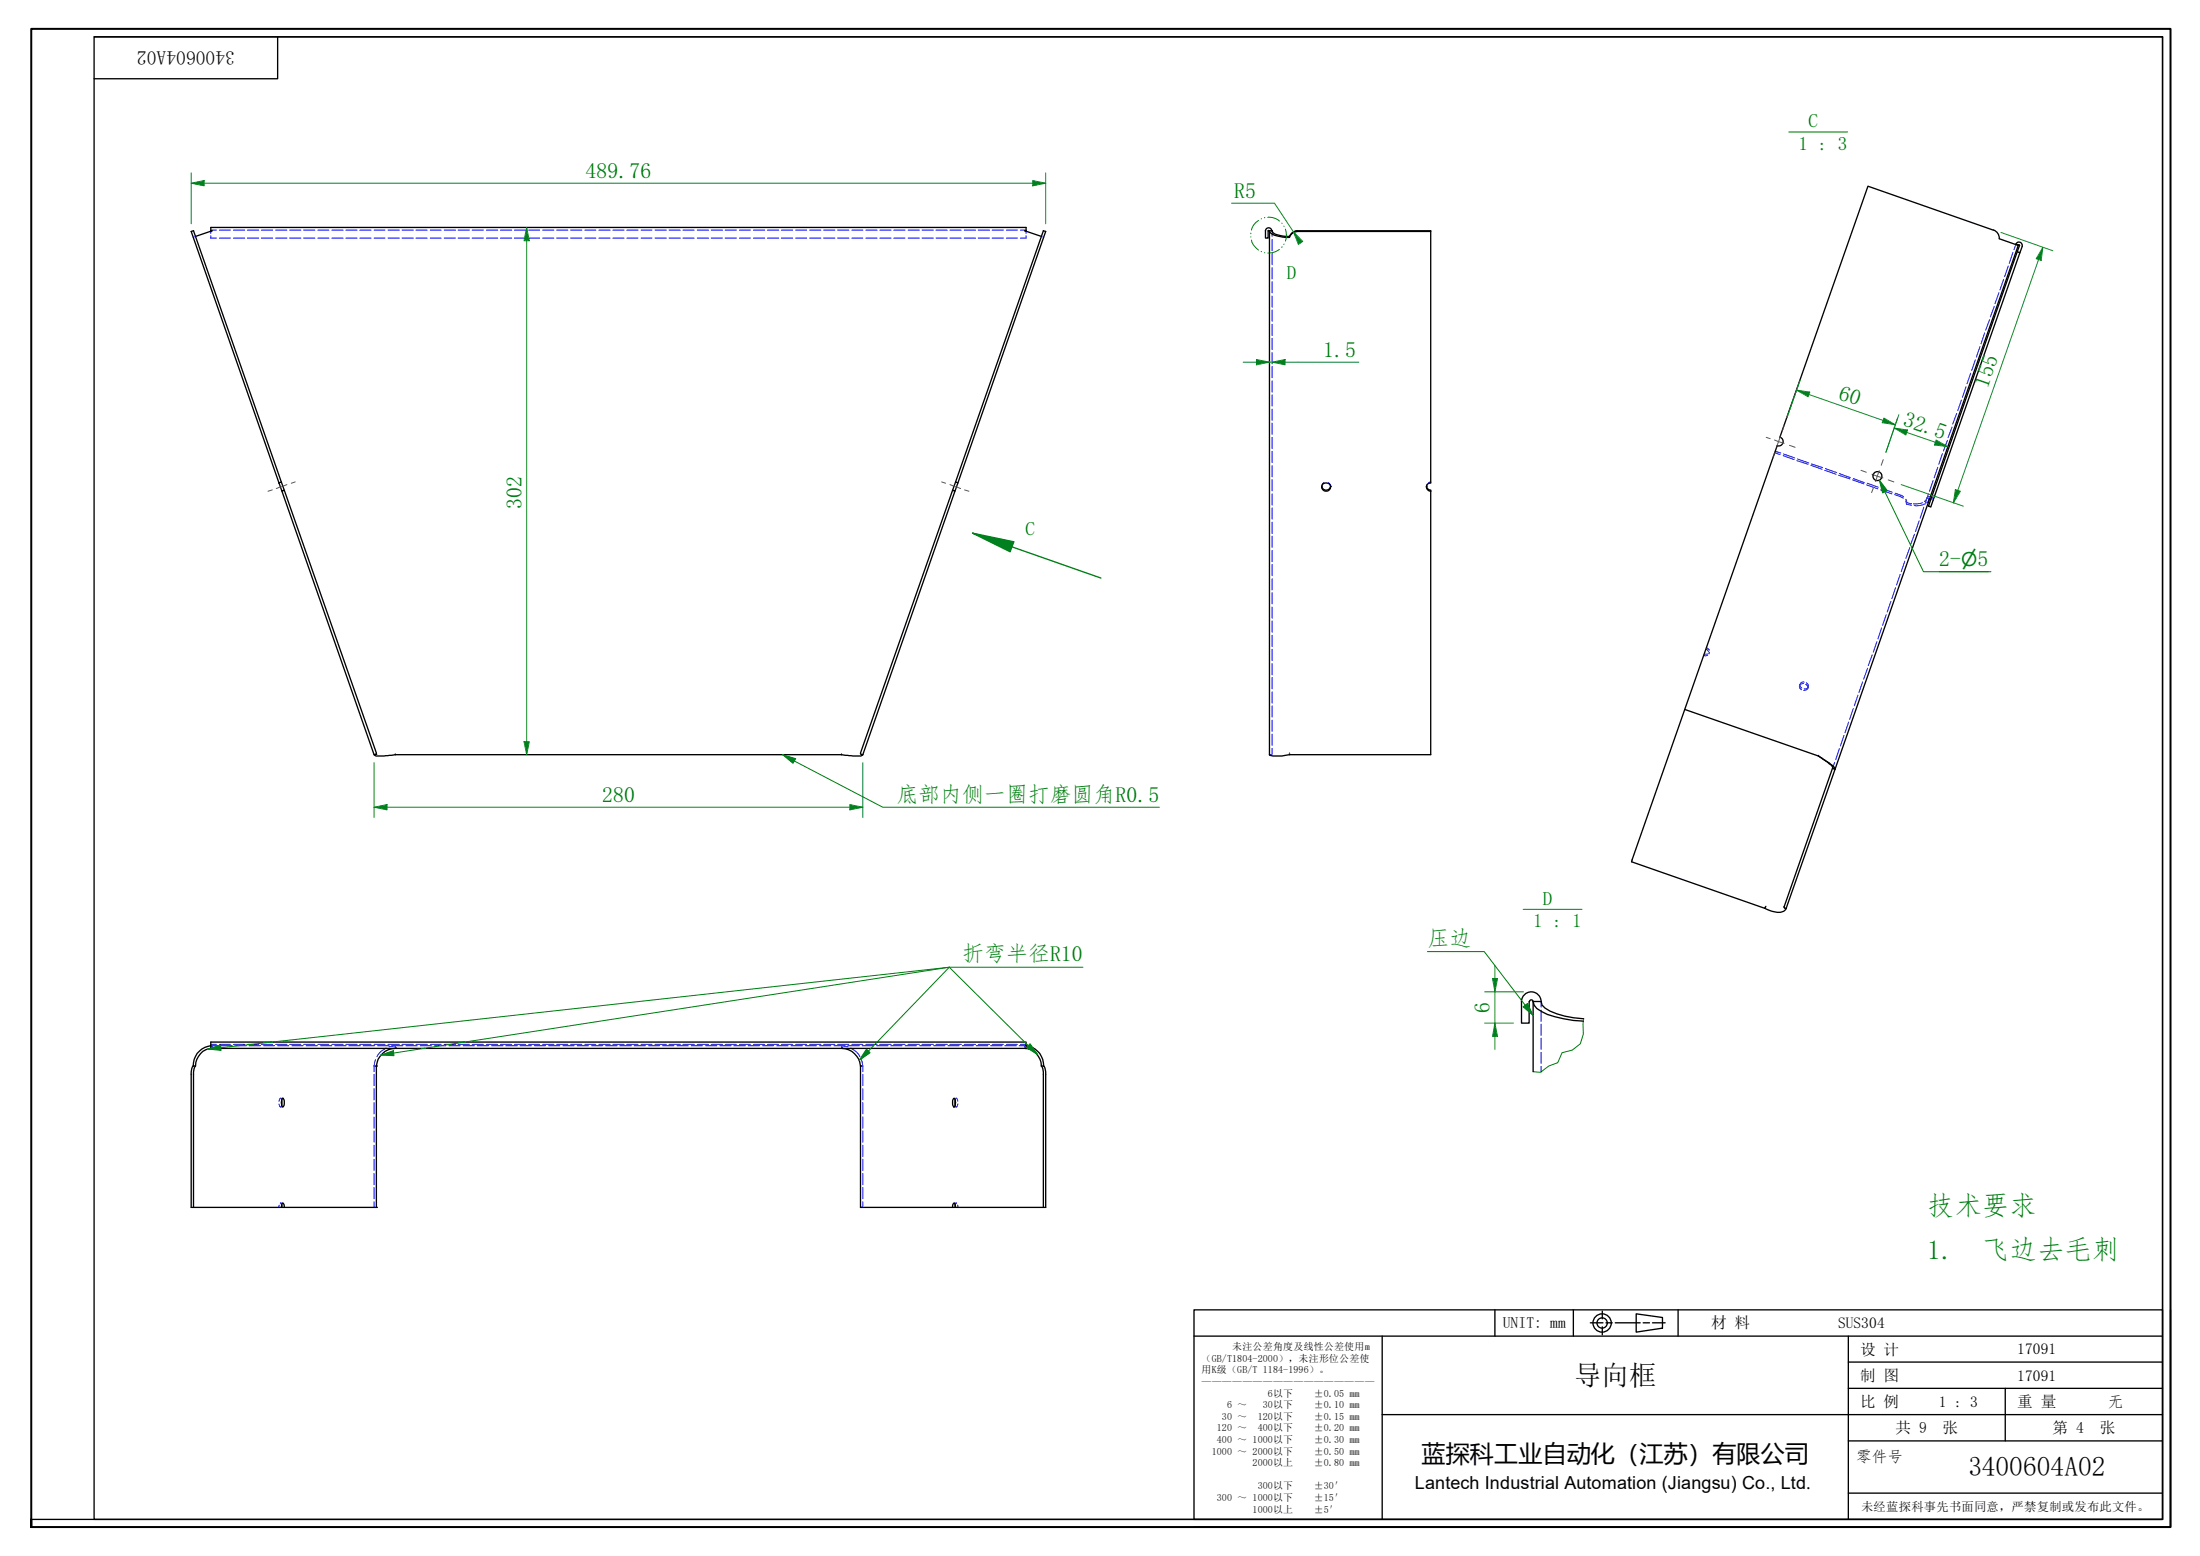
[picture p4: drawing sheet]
<svg xmlns="http://www.w3.org/2000/svg" width="420mm" height="297mm" viewBox="0 0 420 297" stroke-linecap="round" stroke-linejoin="round" font-family="sans-serif">
<g fill="none" stroke="#00f" stroke-width=".19">
<path d="M37 45.3h-.1M37.3 45.1l-.1 .1M40.3 45v.5h1M40.3 44.1v.5M40.3 43.9h1M41.9 45.5h2.1M41.9 43.9h2.1M44.6 45.5h2.1M44.6 43.9h2.1M47.2 45.5h2.2M47.2 43.9h2.2M49.9 45.5h2.2"/>
<path d="M49.9 43.9h2.2M52.6 45.5h2.2M52.6 43.9h2.2M55.3 45.5h2.2M55.3 43.9h2.2M58 45.5h2.1M58 43.9h2.1M60.7 45.5h2.1M60.7 43.9h2.1M63.4 45.5h2.1M63.4 43.9h2.1M66 45.5h2.2"/>
<path d="M66 43.9h2.2M68.7 45.5h2.2M68.7 43.9h2.2M71.4 45.5h2.1M71.4 43.9h2.1M74.1 45.5h2.2M74.1 43.9h2.2M76.8 45.5h2.1M76.8 43.9h2.1M79.4 45.5h2.2M79.4 43.9h2.2M82.2 45.5h2.1"/>
<path d="M82.2 43.9h2.1M84.8 45.5h2.2M84.8 43.9h2.2M87.5 45.5h2.2M87.5 43.9h2.2M90.2 45.5h2.1M90.2 43.9h2.1M92.9 45.5h2.2M92.9 43.9h2.2M95.6 45.5h2.1M95.6 43.9h2.1M98.2 45.5h2.2"/>
<path d="M98.2 43.9h2.2M101 45.5h2.1M101 43.9h2.1M103.6 45.5h2.2M103.6 43.9h2.2M106.3 45.5h2.2M106.3 43.9h2.2M109 45.5h2.1M109 43.9h2.1M111.7 45.5h2.1M111.7 43.9h2.1M114.4 45.5h2.1"/>
<path d="M114.4 43.9h2.1M117 45.5h2.2M117 43.9h2.2M119.7 45.5h2.2M119.7 43.9h2.2M122.4 45.5h2.1M122.4 43.9h2.1M125.1 45.5h2.2M125.1 43.9h2.2M127.8 45.5h2.1M127.8 43.9h2.1M130.4 45.5h2.2"/>
<path d="M130.4 43.9h2.2M133.2 45.5h2.1M133.2 43.9h2.1M135.8 45.5h2.2M135.8 43.9h2.2M138.5 45.5h2.2M138.5 43.9h2.2M141.2 45.5h2.1M141.2 43.9h2.1M143.9 45.5h2.1M143.9 43.9h2.1M146.6 45.5h2.1"/>
<path d="M146.6 43.9h2.1M149.2 45.5h2.2M149.2 43.9h2.2M152 45.5h2.1M152 43.9h2.1M154.6 45.5h2.2M154.6 43.9h2.2M157.3 45.5h2.1M157.3 43.9h2.1M160 45.5h2.1M160 43.9h2.1M162.7 45.5h2.1"/>
<path d="M162.7 43.9h2.1M165.4 45.5h2.1M165.4 43.9h2.1M168 45.5h2.2M168 43.9h2.2M170.7 45.5h2.1M170.7 43.9h2.1M173.4 45.5h2.2M173.4 43.9h2.2M176.1 45.5h2.1M176.1 43.9h2.1M178.8 45.5h2.1"/>
<path d="M178.8 43.9h2.1M181.4 45.5h2.2M181.4 43.9h2.2M184.1 45.5h2.2M184.1 43.9h2.2M186.8 45.5h2.2M186.8 43.9h2.2M189.5 45.5h2.1M189.5 43.9h2.1M192.2 45.5h2.1M192.2 43.9h2.1M194.9 43.9h1.1"/>
<path d="M196 44.1v.5M196 45v.5h-1.1M198.9 45.1l.1 .1M199.2 45.3h.1M243 44.1v1M243 45.7v2.2M243 48.4v2.1M243 51.1v2.2M243 53.8v2.1M243 56.5v2.2M243 59.2v2.1M380.9 58.5l-.8 2"/>
<path d="M381.8 55.9l-.8 2.1M382.7 53.3l-.7 2.1M383.5 50.8l-.7 2M384.4 48.2l-.7 2.1M385 46.7l-.4 1M243 61.9v2.2M243 64.6v2.1M243 67.3v2.2M243 70v2.1M243 72.7v2.2M243 75.4v2.1M243 78.1v2.1"/>
<path d="M373.7 78.9l-.8 2M374.6 76.4l-.7 2M375.5 73.8l-.7 2.1M376.4 71.2l-.7 2.1M377.3 68.7l-.7 2M378.1 66.2l-.7 2M379 63.5l-.7 2.1M380 61l-.8 2M243 80.8v2.1M243 83.5v2.1M243 86.2v2.1M243 88.9v2.1"/>
<path d="M243 91.6v2.1M243 94.3v2.1M243 97v2.1M243 99.7v2.1M252.4 92.8h.1M252.9 92.1l-.3 .2-.2 .6M253.7 92.1l.2 .2 .2 .6M254.1 92.8h.1M272.4 92.8h.1M272.5 92.4l-.1 .5M273.2 92l-.3 .1M338.9 86.4l1.1 .4"/>
<path d="M339 86.2l1.1 .3M340.6 87l2 .7M340.6 86.7l2.2 .7M343.2 87.9l2.1 .7M343.3 87.6l2.1 .8M345.8 88.8l2.2 .8M345.9 88.6l2.2 .7M348.5 89.8l2.1 .7M348.6 89.5l2.2 .7M351.2 90.7l2.1 .7M351.3 90.4l2.1 .8M353.8 91.6l2.2 .8"/>
<path d="M353.9 91.4l2.1 .7M356.5 92.6l2.1 .7M356.6 92.3l2.1 .7M359.2 93.5l2.1 .8M359.3 93.2l2.1 .8M361.8 94.4l1.7 .7M361.9 94.2l1.6 .7M363.9 95.6l.2 .7M364 95.3l.2 .6M364.1 96.3l1 .1M364.1 96.1v.2M364.2 95.9l.9 .2"/>
<path d="M364.2 95.9v.1M366.5 99.4l-.7 2.1M367.2 95.9l-.6 .2-1.2 .1M367.4 96.8l-.7 2.1M367.5 96.3l-.9 .2h-1M368.2 95.1l-.2-.1-.5 .7M368.3 95.2l.2 .1M368.3 94.3l-.7 2M368.4 95.2h.1l-.2 .4-.4 .4M368.5 94.8l-.5 .3 .2 .1M369.1 95l.1 .6M369.2 91.7l-.7 2.1"/>
<path d="M370.1 89.2l-.7 2M371 86.6l-.7 2M371.9 84.1l-.7 2M372.8 81.5l-.8 2.1M243 102.3v2.2M243 105.1v2.1M243 107.7v2.2M243 110.5v2.1M243 113.1v2.2M243 115.9v2.1M243 118.5v2.2M359.3 119.9l-.7 2.1"/>
<path d="M360.2 117.3l-.7 2.1M361.1 114.8l-.7 2M362 112.2l-.7 2.1M362.9 109.7l-.7 2M363.8 107.1l-.7 2M364.7 104.5l-.7 2.1M365.6 102l-.7 2M243 121.3v2.1M243 123.9v2.2M243 126.7v2.1M243 129.3v2.2M243 132.1v2.1"/>
<path d="M243 134.7v2.2M243 137.5v2.1M325.8 123.9l.5 .5M325.9 123.6l.6 .5M326.1 125.1h-.7M326.2 124.8l-.8 .1M326.4 124.7v.1M326.5 124.5v.1M343.7 130.8v.1M343.8 130.6l-.1 .1M344.4 130.5a.6 .6 0 0 0-.6 .2 .6 .6 0 0 0-.1 .7l.3 .3M344.6 130.2a.61 .61 0 0 0-.8 .4 .61 .61 0 0 0 .3 .8"/>
<path d="M344.9 130.7a.61 .61 0 0 1 .3 .7M345 130.4l.4 .5v.2M345.2 131.4l-.1 .2-.6 .2M345.2 131.3v.1M345.4 131.1a.7 .7 0 0 1-.8 .4M345.4 131.1l-.1 .1M353.1 137.8l-.7 2.1M353.9 135.2l-.6 2.1M354.8 132.7l-.7 2M355.7 130.2l-.7 2M356.7 127.6l-.8 2.1M357.6 125l-.8 2"/>
<path d="M358.5 122.5l-.7 2M71.9 143.7h.1M242.4 144.1h.2M242.6 144.1h.2M243 140.1v2.2M243 142.9l-.1 1.1M246.3 144h.1M246.3 144.1h.1M246.3 143.7v.1M246.3 143.9v.1M347.3 144.3h.1M347.3 144.2h.1"/>
<path d="M350.4 145.5l-.4 1M351.3 142.9l-.7 2.1M352.2 140.4l-.7 2M337.2 173h.1M40.3 199.6h.1M40.3 199.4h1M40.4 199.6h1.2M40.5 199.6v.2M41.9 199.4h2.1M42.1 199.6h2.2M44.6 199.4h2.1M44.8 199.6h2.3"/>
<path d="M47.2 199.4h2.2M47.6 199.6h2.2M49.9 199.4h2.2M50.3 199.6h2.2M52.6 199.4h2.2M53 199.6h2.2M55.3 199.4h2.2M55.8 199.6h2.1M58 199.4h2.1M58.5 199.6h2.1M60.7 199.4h2.1M61.2 199.6h2.2"/>
<path d="M63.4 199.4h2.1M63.9 199.6h2.2M66 199.4h2.2M66.6 199.6h2.2M68.7 199.4h2.2M69.3 199.6h2.3M71.4 199.4h2.1M72.1 199.6h2.2M74.1 199.4h2.2M74.8 199.6h2.2M75.5 199.8v-.2l-1.2 .2M75.5 199.9v.1"/>
<path d="M76.8 199.4h2.1M77.5 199.6h2.2M79.4 199.4h2.2M80.3 199.6h2.1M82.2 199.4h2.1M83 199.6h2.2M84.8 199.4h2.2M85.7 199.6h2.2M87.5 199.4h2.2M88.5 199.6h2.1M90.2 199.4h2.1M91.1 199.6h2.2"/>
<path d="M92.9 199.4h2.2M93.9 199.6h2.2M95.6 199.4h2.1M96.6 199.6h2.2M98.2 199.4h2.2M99.3 199.6h2.2M101 199.4h2.1M102 199.6h2.2M103.6 199.4h2.2M104.8 199.6h2.1M106.3 199.4h2.2M107.5 199.6h2.2"/>
<path d="M109 199.4h2.1M110.2 199.6h2.2M111.7 199.4h2.1M113 199.6h2.1M114.4 199.4h2.1M115.6 199.6h2.3M117 199.4h2.2M118.4 199.6h2.2M119.7 199.4h2.2M121.1 199.6h2.2M122.4 199.4h2.1M123.8 199.6h2.2"/>
<path d="M125.1 199.4h2.2M126.6 199.6h2.1M127.8 199.4h2.1M129.3 199.6h2.1M130.4 199.4h2.2M132 199.6h2.2M133.2 199.4h2.1M134.7 199.6h2.2M135.8 199.4h2.2M137.5 199.6h2.1M138.5 199.4h2.2M140.1 199.6h2.3"/>
<path d="M141.2 199.4h2.1M142.9 199.6h2.2M143.9 199.4h2.1M145.6 199.6h2.2M146.6 199.4h2.1M148.3 199.6h2.2M149.2 199.4h2.2M151.1 199.6h2.1M152 199.4h2.1M153.8 199.6h2.2M154.6 199.4h2.2M156.5 199.6h2.2"/>
<path d="M157.3 199.4h2.1M159.3 199.6h2.1M160 199.4h2.1M160.7 199.8v-.2l1.2 .2M160.7 199.9v.1M161.9 199.6h2.2M162.7 199.4h2.1M164.7 199.6h2.2M165.4 199.4h2.1M167.4 199.6h2.2M168 199.4h2.2M170.1 199.6h2.2"/>
<path d="M170.7 199.4h2.1M172.8 199.6h2.2M173.4 199.4h2.2M175.6 199.6h2.1M176.1 199.4h2.1M178.3 199.6h2.2M178.8 199.4h2.1M181 199.6h2.2M181.4 199.4h2.2M183.8 199.6h2.1M184.1 199.4h2.2M186.4 199.6h2.3"/>
<path d="M186.8 199.4h2.2M189.2 199.6h2.2M189.5 199.4h2.1M191.9 199.6h2.2M192.2 199.4h2.1M194.6 199.6h1.2M194.9 199.4h1.1M195.7 199.6v.2M195.9 199.6h.1M294.3 191.2v1.1M294.3 192.8v2.2M294.3 195.5v2.2"/>
<path d="M294.3 198.2v2.1M40.5 200v.1M53.3 210.7l.2 .6 .3-.4M53.5 209.7h.2M53.5 211.3h.2M53.8 210l-.3-.3-.2 .5M53.8 209.7h.2M53.8 211.3h.2M71.4 203.5v1.1M71.4 205.1v2.1M71.4 207.8v2.2M71.4 210.5v2.1"/>
<path d="M71.4 213.2v2.2M71.4 215.9v2.1M71.4 218.6v2.2M71.4 203.5h.2M71.6 203.5h.3M71.7 202.3l-.3 1.2M71.9 203.5h.1M73.7 200.1a3.6 3.6 0 0 0-1.7 1.6M75.5 200.1h.1M75.5 200h.1M160.7 200h.1M160.7 200.1h.1"/>
<path d="M162.5 200.1a3.6 3.6 0 0 1 1.7 1.6M164.3 203.5h.3M164.5 202.3l.3 1.2M164.7 203.5h.1M164.8 203.5v1.1M164.8 205.1v2.1M164.8 207.8v2.2M164.8 210.5v2.1M164.8 213.2v2.2M164.8 215.9v2.1M164.8 218.6v2.2M182.2 209.7h.2"/>
<path d="M182.2 211.3h.2M182.4 210l.3-.3 .2 .5M182.5 209.7h.2M182.5 211.3h.2M182.9 210.7l-.2 .6-.3-.4M195.7 200v.1M294.3 200.9v2.1M294.3 203.6v1M53.3 230v.5M53.5 229.7h.2M53.6 229.7l.2 .3M53.8 229.7h.2"/>
<path d="M71.4 221.3v2.1M71.4 224v2.2M71.4 226.7v2.1M71.4 229.4v1.1M164.8 221.3v2.1M164.8 224v2.2M164.8 226.7v2.1M164.8 229.4v1.1M182.2 229.7h.2M182.5 229.7h.2M182.6 229.7l-.2 .3M182.9 230v.5"/>
</g>
<g fill="none" stroke="#000" stroke-width=".25">
<path d="M40.3 44.1h.2l-3.2 1M196 44.1h-.3l3.2 1M196 44.1v-.7h-155.7v.7M242.4 44.1h-.2v1.4h-.5v-1.4a.6 .6 0 0 1 .6-.6 .6 .6 0 0 1 .6 .6M242.4 44.1l.1 100.1 2.3 .1 1.5-.2h26.9v-50.5a.89 .89 0 0 1-.8-.7M242.4 44.1h.6a1.04 1.04 0 0 0 .9 .7l1.1 .3h1.3M242.4 44.1a1.97 1.97 0 0 0 1.9 1l2 .2M246.3 45.1a1.73 1.73 0 0 1 1.5-1h25.4v.1h-25.4a1.7 1.7 0 0 0-1.5 1.1M246.3 45.1v.2M273.2 44.2v48a.79 .79 0 0 0-.8 .8 .79 .79 0 0 0 .8 .8M380.7 43.9l-24-8.4-16.8 48M380.7 43.9a1.68 1.68 0 0 1 1.1 1.7"/>
<path d="M381.8 45.6l3.6 1.2M385 46.7l.4 .1M385 46.6a.64 .64 0 0 1 .8-.3 .64 .64 0 0 1 .4 .7l-.4 1.2-.5-.1 .4-1.3-.1-.1-.2 .1M385.3 48.1l-17 48.5 .4 .2 17.1-48.6M385.4 46.8l-34.9 100.1-.5-.2v-.2M53.3 92.2l.4-.2 .6 1.6-.5 .2zM53.7 92l-16.7-47.9-.5 .1 16.8 48M53.8 93.8l17.6 50.3 .4-.1M54.3 93.6l17.6 50.1M181.9 93.6l-17.6 50.1M182.4 93.8l-17.6 50.3M182.5 92l.4 .2-.5 1.6-.5-.2z"/>
<path d="M182.5 92l16.8-47.9 .4 .1-16.8 48M252.4 92.9a.88 .88 0 0 0 .9 .7 .88 .88 0 0 0 .8-.7M340 83.5a.86 .86 0 0 1 .5 1.1 .86 .86 0 0 1-1.1 .5l-27.8 79.4 25.5 8.9M368.5 95.3l.2 .1M321.8 135.4l25.5 8.9M71.4 144.1a1.17 1.17 0 0 0 1.3 .2l2.8-.2M71.8 144h.1M71.9 143.8l-.1 .2M75.5 143.9v.2M75.5 144.1h85.2M160.7 144.1l2.8 .2a1.17 1.17 0 0 0 1.3-.2M160.7 143.9v.2"/>
<path d="M164.3 143.8l.1 .2M164.5 144l.3 .1M347.3 144.3l2.3 1.5a1.46 1.46 0 0 1 .9 1.1l-9.4 26.5M347.3 144.3l1.6 1.1 .9 .8 .2 .3M350 146.5l-9.3 26.7M337.1 173.4a4.5 4.5 0 0 0 3.5 .6l.5-.6M337.2 173l-.1 .4M340.7 173.1l.1 .2 .3 .1M40.3 198.9h155.7v1.2h-155.7zM40.3 199.6a3.8 3.8 0 0 0-3.4 3.9M196 199.6a3.8 3.8 0 0 1 3.3 3.9M290.6 191.2a1.87 1.87 0 0 1 1.8-1.9 1.87 1.87 0 0 1 1.9 1.9"/>
<path d="M290.6 191.2v4.1h1.4v-4.1M292.1 191.2a.35 .35 0 0 1 .3-.3 .35 .35 0 0 1 .4 .3M292.8 191.2h1.5l.2 .7a7.7 7.7 0 0 0 4.3 2.1l3.7 .5M292.8 191.2l.2 .7a6.9 6.9 0 0 0 4 2.2l3.5 .7 1.9 .1M292.8 191.2v13.4M36.9 203.5l-.3 .4-.1 .7v25.9h17.2l.2-.8h.1l.2 .2 .1 .6M36.9 203.5h.4M37.3 203.5l-.2 .4-.1 .7v25.9M40.5 200.1a3.4 3.4 0 0 0-3.2 3.4M53.8 210v.9M53.9 209.7h.1a1.47 1.47 0 0 1 0 1.6h-.1l-.2-.8zM71.9 203.5h.1"/>
<path d="M71.9 203.5v27M75.4 200.1a3.7 3.7 0 0 0-3.5 3.4M160.8 200.1a3.7 3.7 0 0 1 3.5 3.4M164.3 203.5h.1M164.3 203.5v27M182.1 209.7h.1a1.23 1.23 0 0 1 0 1.6l-.3-.5v-.6zM182.4 210v.9M195.7 200.1a3.4 3.4 0 0 1 3.2 3.4M198.9 203.5l.2 .4 .2 .7v25.9M198.9 203.5h.4M199.3 203.5l.3 .4 .1 .7v25.9h-17.2l-.2-.8h-.1l-.2 .2-.1 .6M53.8 230v.5h18.1"/>
<path d="M71.9 230.5h.1M164.3 230.5h.1M182.4 230v.5h-18.1"/>
<circle cx="253.2" cy="93" r=".83"/>
<circle cx="358.6" cy="90.9" r=".86"/>
</g>
<path d="M341.6 25.2h11.3M290.9 173.6h11.2" fill="none" stroke="#008000" stroke-width=".19"/>
<path d="M302.5 194.5l-.2 1 .1 1.9-.6 1.8-1.5 1.3-2 .5-.8 1.9-1.7 .6-1.6 1.2-1.4-.1" fill="none" stroke="#008000" stroke-width=".19"/>
<path d="M185.7 101.8l7.5 2.6" fill="none" stroke="#008000" stroke-width=".25"/>
<path d="M185.7 101.8l7.9 1.6-.7 1.9z" fill="#008000"/>
<path d="M185.7 101.8l7.9 1.6-.7 1.9zM193.2 104.4l17 5.9" fill="none" stroke="#008000" stroke-width=".25"/>
<g fill="none" stroke="#008000" stroke-width=".19">
<path d="M238.9 44.5v.1M238.9 45.2v.1M239 45.8a2.95 2.95 0 0 0 1.3 1.9M240.3 42.1a2.67 2.67 0 0 0-1.3 1.8M240.9 41.8h.1M240.9 48v.1M241.5 48.2h.1M241.6 41.5l-.1 .1M242.1 41.5a2.6 2.6 0 0 1 2.2 .7M244.3 47.6a3.3 3.3 0 0 1-2.2 .7M244.8 42.6l.1 .1M244.9 47.1l-.1 .1"/>
<path d="M245.2 43.2h.1M245.2 46.6v.1M245.5 43.7a3.5 3.5 0 0 1 0 2.3"/>
</g>
<path d="M6 291.5v-1.4v1.4M6 290.1v-284.6h408.5v286h-408.5" fill="none" stroke="#000" stroke-width=".38"/>
<path d="M18 7h395v283.1h-395zM18 7h395M53 7v8h-35M413 7v283.1h-407" fill="none" stroke="#000" stroke-width=".25"/>
<g fill="none" stroke="#000" stroke-width=".25">
<path d="M228 250h185v40.1h-185zM228 255.1h185M264 255.1v35M285.5 250v5.1M300.5 250v5.1M303.7 252.5h2.4M306 250.3v1.5M306 253.3v1.5M306.7 252.5h1.2M308.5 252.5h4.7M312.5 250.8l5 .7v2l-5 .8zM313.8 252.5h1.2"/>
<path d="M315.6 252.5h2.4M320.5 250v5.1M353 255.1v35M414.5 250v41.5h-186.5M264 270.1h149M353 275.1h60M353 265h60M353 260h60M383 265v10.1M353 285h60"/>
<circle cx="306" cy="252.6" r="1.75"/>
<circle cx="306" cy="252.6" r=".98"/>
</g>
<path d="M52 93.5l-.8 .3M53.7 92.9l-.9 .4M54.8 92.5l-1 .3M56.4 92l-.8 .3M179.8 92l.8 .3M181.4 92.5l1 .3M182.5 92.9l1 .4M184.2 93.5l.8 .3" fill="none" stroke="#f00" stroke-width=".19"/>
<g fill="none" stroke="#f00" stroke-width=".19">
<path d="M337.3 83.5l.8 .2M338.9 84l.8 .3M339 86.4l-.4 1M339.7 84.3l-.4 1M339.7 84.3l1 .3M340 83.2l-.3 1.1M340.7 81.1l-.3 1.1M341.8 85l1 .4M355.4 89.8l1 .4M357.5 90.5l1 .4M357.8 93l-.4 1M358.5 90.9l-.3 1"/>
<path d="M358.5 90.9l1.1 .3M358.9 89.8l-.4 1.1M359.7 87.7l-.4 1.1M360.6 91.6l1.1 .4"/>
</g>
<path d="M390.1 47.2l-.8 2.4" fill="none" stroke="#00803f" stroke-width=".19"/>
<path d="M390.1 47.2l-.3 2.5-.9-.3z" fill="#00803f"/>
<path d="M390.1 47.2l-.3 2.5-.9-.3zM373.9 93.6l-.8 2.4" fill="none" stroke="#00803f" stroke-width=".19"/>
<path d="M373.4 93.5l1 .3-1.3 2.2z" fill="#00803f"/>
<path d="M382.1 44.4l9.9 3.5M389.3 49.6l-15.4 44M363.1 92.5l11.9 4.1M369.6 84.4l2.4 .9M373.4 93.5l1 .3-1.3 2.2z" fill="none" stroke="#00803f" stroke-width=".19"/>
<path d="M369.8 84l2.2 1.3-2.6-.4z" fill="#00803f"/>
<path d="M361.8 81.7l2.3 .8M369.8 84l2.2 1.3-2.6-.4z" fill="none" stroke="#00803f" stroke-width=".19"/>
<path d="M361.8 81.7l2.5 .4-.3 .9z" fill="#00803f"/>
<path d="M362.4 79.8l-2.2 6.5M359.6 80.2l2.3 .9M361.8 81.7l2.5 .4-.3 .9zM364.1 82.5l5.5 1.9" fill="none" stroke="#00803f" stroke-width=".19"/>
<path d="M359.8 79.8l2.1 1.3-2.4-.4z" fill="#00803f"/>
<path d="M343.1 74.5l2.3 .8M359.8 79.8l2.1 1.3-2.4-.4z" fill="none" stroke="#00803f" stroke-width=".19"/>
<path d="M343.1 74.5l2.5 .4-.3 .8z" fill="#00803f"/>
<path d="M343.1 74.5l2.5 .4-.3 .8zM343.8 72.6l-2.6 7.1M345.4 75.3l14.2 4.9M362.6 79.2l-2.4 7.1" fill="none" stroke="#00803f" stroke-width=".19"/>
<path d="M358.9 91.6l1.1 2.3M370.3 109.1h9.4" fill="none" stroke="#008000" stroke-width=".19"/>
<path d="M358.9 91.6l1.5 2-.9 .5z" fill="#008000"/>
<path d="M358.9 91.6l1.5 2-.9 .5zM360 93.9l7.3 15.2h12.9" fill="none" stroke="#008000" stroke-width=".19"/>
<path d="M243 69.1h2.4" fill="none" stroke="#00803f" stroke-width=".19"/>
<path d="M243 69.1l2.4-.5v1z" fill="#00803f"/>
<path d="M240 69.1h2.4M243 69.1l2.4-.5v1z" fill="none" stroke="#00803f" stroke-width=".19"/>
<path d="M240 68.6l2.4 .5-2.4 .5z" fill="#00803f"/>
<path d="M237.4 69.1h2.6M240 68.6l2.4 .5-2.4 .5zM242.4 69.1h.6M245.4 69.1h14.1M285.5 195.3v2.6" fill="none" stroke="#00803f" stroke-width=".19"/>
<path d="M285.5 195.3l.5 2.6h-.9z" fill="#00803f"/>
<path d="M285.5 195.3l.5 2.6h-.9zM285.5 186.8v2.5" fill="none" stroke="#00803f" stroke-width=".19"/>
<path d="M285.1 186.8h.9l-.5 2.5z" fill="#00803f"/>
<path d="M283.5 195.3h5.6M283.5 189.3h7.5M285.1 186.8h.9l-.5 2.5zM285.5 184.3v2.5M285.5 189.3v6M285.5 197.9v2.4" fill="none" stroke="#00803f" stroke-width=".19"/>
<path d="M291.3 191.9l1.5 2" fill="none" stroke="#008000" stroke-width=".19"/>
<path d="M290.9 192.2l.8-.6 1.1 2.3z" fill="#008000"/>
<path d="M272.6 181.7h10.9l7.8 10.2M290.9 192.2l.8-.6 1.1 2.3z" fill="none" stroke="#008000" stroke-width=".19"/>
<path d="M36.5 35h2.5" fill="none" stroke="#00803f" stroke-width=".19"/>
<path d="M36.5 35l2.5-.5v1z" fill="#00803f"/>
<path d="M36.5 35l2.5-.5v1zM197.2 35h2.5" fill="none" stroke="#00803f" stroke-width=".19"/>
<path d="M197.2 34.5l2.5 .5-2.5 .5z" fill="#00803f"/>
<path d="M36.5 33v9.7M39 35h158.2M197.2 34.5l2.5 .5-2.5 .5zM199.7 33v9.7M71.4 154.1h2.5" fill="none" stroke="#00803f" stroke-width=".19"/>
<path d="M71.4 154.1l2.5-.5v1z" fill="#00803f"/>
<path d="M71.4 154.1l2.5-.5v1zM162.3 154.1h2.5" fill="none" stroke="#00803f" stroke-width=".19"/>
<path d="M162.3 153.6l2.5 .5-2.5 .5z" fill="#00803f"/>
<path d="M71.4 145.6v10.5M73.9 154.1h88.4M100.6 141.6v2.5M162.3 153.6l2.5 .5-2.5 .5zM164.8 145.6v10.5" fill="none" stroke="#00803f" stroke-width=".19"/>
<path d="M100.1 141.6h1l-.5 2.5z" fill="#00803f"/>
<path d="M100.6 43.4v2.6M100.1 141.6h1l-.5 2.5z" fill="none" stroke="#00803f" stroke-width=".19"/>
<path d="M100.6 43.4l.5 2.6h-1z" fill="#00803f"/>
<path d="M100.6 43.4l.5 2.6h-1zM100.6 46v95.6M247 44.2l1.3 2.1" fill="none" stroke="#00803f" stroke-width=".19"/>
<path d="M247 44.2l1.8 1.9-.8 .6z" fill="#00803f"/>
<path d="M235.2 38.8h8.2l3.6 5.4M247 44.2l1.8 1.9-.8 .6zM247.8 45.6l.5 .7" fill="none" stroke="#00803f" stroke-width=".19"/>
<path d="M149.5 144.1l2.2 1.2" fill="none" stroke="#008000" stroke-width=".19"/>
<path d="M149.5 144.1l2.5 .7-.6 .9z" fill="#008000"/>
<path d="M149.5 144.1l2.5 .7-.6 .9zM151.7 145.3l16.9 8.8h52.8M196.4 199.6l1.8 1.7" fill="none" stroke="#008000" stroke-width=".19"/>
<path d="M196 199.9l.7-.7 1.5 2.1z" fill="#008000"/>
<path d="M181.3 184.6l15.1 15M196 199.9l.7-.7 1.5 2.1zM165.9 200.6l-1.8 1.8" fill="none" stroke="#008000" stroke-width=".19"/>
<path d="M165.5 200.3l.7 .7-2.1 1.4z" fill="#008000"/>
<path d="M181.3 184.6l-15.4 16M75.2 201l-2.5 .4M165.5 200.3l.7 .7-2.1 1.4z" fill="none" stroke="#008000" stroke-width=".19"/>
<path d="M72.7 201.4l2.4-.8 .1 .9z" fill="#008000"/>
<path d="M181.3 184.6l-106.1 16.4M42.2 200l-2.5 .3M72.7 201.4l2.4-.8 .1 .9z" fill="none" stroke="#008000" stroke-width=".19"/>
<path d="M39.7 200.3l2.4-.8 .1 1z" fill="#008000"/>
<path d="M206.8 184.6h-25.5l-139.1 15.4M39.7 200.3l2.4-.8 .1 1z" fill="none" stroke="#008000" stroke-width=".19"/>
<g font-size="5.2" fill="#008000">
<text x="368" y="232">技术要求</text>
<text x="368" y="240.3">1.</text>
<text x="378.6" y="240.3">飞边去毛刺</text>
</g>
<g font-size="5.2">
<text x="300.6" y="264.4">导向框</text>
<text x="375.9" y="281.9">3400604A02</text>
</g>
<text font-size="4.6" x="271.5" y="279">蓝探科工业自动化（江苏）有限公司</text>
<g font-size="4.2" fill="#008000">
<text x="111.8" y="34">489.76</text>
<text x="235.7" y="37.8">R5</text>
<text x="252.7" y="68.1">1.5</text>
<text x="350.9" y="76.1" transform="rotate(19 350.9 76.1)">60</text>
<text x="379.6" y="74.2" transform="rotate(-71 379.6 74.2)">155</text>
<text x="363.3" y="81.1" transform="rotate(19 363.3 81.1)">32.5</text>
<text x="99.6" y="97.1" transform="rotate(-90 99.6 97.1)">302</text>
<text x="370.3" y="108.1">2-</text>
<text x="377.6" y="108.1">5</text>
<text x="115" y="153">280</text>
<text x="171.1" y="153">底部内侧一圈打磨圆角R0.5</text>
<text x="183.8" y="183.5">折弯半径R10</text>
<text x="272.6" y="180.5">压边</text>
<text x="284.5" y="193.4" transform="rotate(-90 284.5 193.4)">6</text>
</g>
<text font-size="3.7" x="44.8" y="9.7" transform="rotate(180 44.8 9.7)">3400604A02</text>
<g font-size="3.7" fill="#008000">
<text x="343.5" y="28.6">1 : 3</text>
<text x="345.4" y="24.3">C</text>
<text x="245.7" y="53.3">D</text>
<text x="195.8" y="102.2">C</text>
<text x="294.6" y="172.8">D</text>
<text x="292.8" y="177">1 : 1</text>
</g>
<text font-size="3.6" fill="#008000" x="374.5" y="108.1">⌀</text>
<text font-size="3.4" x="270.2" y="284.2">Lantech Industrial Automation (Jiangsu) Co., Ltd.</text>
<g font-size="3">
<text x="287" y="253.5">UNIT: mm</text>
<text x="326.8" y="253.6">材 料</text>
<text x="351" y="253.5">SUS304</text>
<text x="355.3" y="263.6">制 图</text>
<text x="355.3" y="258.6">设 计</text>
<text x="385.3" y="258.6">17091</text>
<text x="385.3" y="263.6">17091</text>
<text x="355.3" y="268.6">比 例</text>
<text x="370.3" y="268.5">1 : 3</text>
<text x="385.3" y="268.7">重 量</text>
<text x="402.5" y="268.5">无</text>
<text x="362" y="273.6">共 9</text>
<text x="371" y="273.6">张</text>
<text x="392" y="273.6">第 4</text>
<text x="401" y="273.6">张</text>
<text x="354.5" y="279.1">零件号</text>
</g>
<text font-size="2.3" x="355.5" y="288.4">未经蓝探科事先书面同意，严禁复制或发布此文件。</text>
<g font-size="1.9">
<text x="235.3" y="257.7">未注公差角度及线性公差使用m</text>
<text x="229.5" y="260">（GB/T1804-2000），未注形位公差使</text>
<text x="229.5" y="262.2">用K级（GB/T 1184-1996）。</text>
<text x="229.5" y="264.4">—————————————————</text>
<text x="234.4" y="268.8">6 ～</text>
<text x="241.2" y="268.8">30以下</text>
<text x="242.1" y="266.6">6以下</text>
<text x="250.9" y="266.6">±0.05 mm</text>
<text x="250.9" y="268.8">±0.10 mm</text>
<text x="232.4" y="273.2">120 ～</text>
<text x="232.4" y="275.4">400 ～ 1000以下</text>
<text x="233.4" y="271.1">30 ～</text>
<text x="240.2" y="271.1">120以下</text>
<text x="240.2" y="273.2">400以下</text>
<text x="250.9" y="271.1">±0.15 mm</text>
<text x="250.9" y="273.2">±0.20 mm</text>
<text x="250.9" y="275.4">±0.30 mm</text>
<text x="231.5" y="277.7">1000 ～ 2000以下</text>
<text x="239.2" y="279.9">2000以上</text>
<text x="250.9" y="277.7">±0.50 mm</text>
<text x="250.9" y="279.9">±0.80 mm</text>
<text x="232.4" y="286.6">300 ～ 1000以下</text>
<text x="240.2" y="284.3">300以下</text>
<text x="250.9" y="284.3">±30′</text>
<text x="250.9" y="286.6">±15′</text>
<text x="239.2" y="288.8">1000以上</text>
<text x="250.9" y="288.8">±5′</text>
</g>
</svg>
